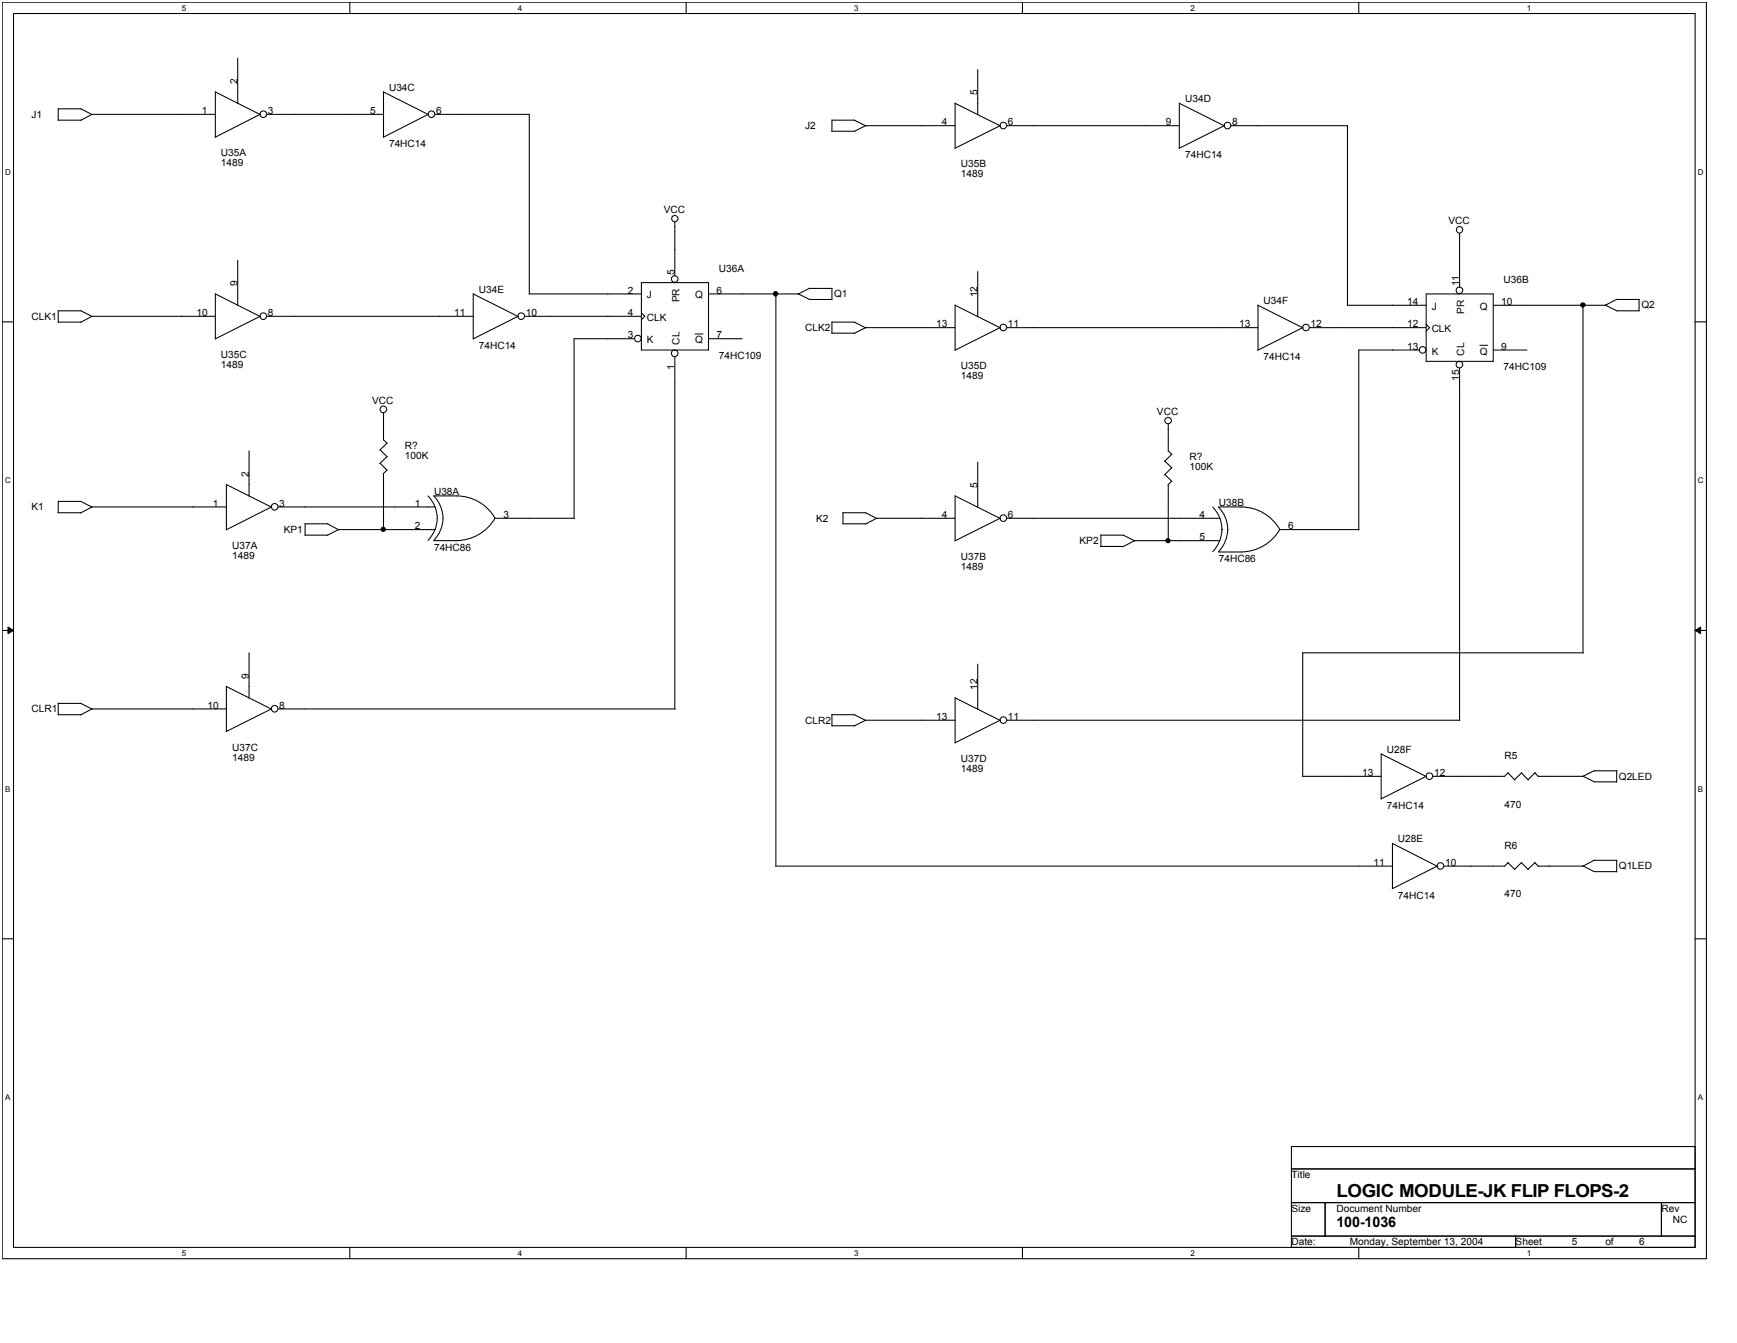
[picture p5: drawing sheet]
<svg xmlns="http://www.w3.org/2000/svg" width="279mm" height="216mm" viewBox="0 0 279 216" stroke-linecap="round" stroke-linejoin="round" font-family="sans-serif">
<path d="M.4 .4h274.1v202h-274.1zM2.2 2.2h270.5v198.3h-270.5z" fill="none" stroke="#000" stroke-width=".17"/>
<g fill="#fff">
<path d="M29.2 .6h.7v1.4h-.7z"/>
<path d="M29.2 200.7h.7v1.4h-.7z"/>
</g>
<path d="M56.3 .4v1.8M56.3 200.5v1.9" fill="none" stroke="#000" stroke-width=".17"/>
<g fill="#fff">
<path d="M83.3 .6h.7v1.4h-.7z"/>
<path d="M83.3 200.7h.7v1.4h-.7z"/>
</g>
<path d="M110.4 .4v1.8M110.4 200.5v1.9" fill="none" stroke="#000" stroke-width=".17"/>
<g fill="#fff">
<path d="M137.4 .6h.7v1.4h-.7z"/>
<path d="M137.4 200.7h.7v1.4h-.7z"/>
</g>
<path d="M164.5 .4v1.8M164.5 200.5v1.9" fill="none" stroke="#000" stroke-width=".17"/>
<g fill="#fff">
<path d="M191.5 .6h.7v1.4h-.7z"/>
<path d="M191.5 200.7h.7v1.4h-.7z"/>
</g>
<path d="M218.6 .4v1.8M218.6 200.5v1.9" fill="none" stroke="#000" stroke-width=".17"/>
<g fill="#fff">
<path d="M245.6 .6h.7v1.4h-.7z"/>
<path d="M245.6 200.7h.7v1.4h-.7z"/>
<path d="M.8 26.9h.9v1.4h-.9z"/>
<path d="M273.1 26.9h.9v1.4h-.9z"/>
<path d="M.8 76.5h.9v1.4h-.9z"/>
<path d="M273.1 76.5h.9v1.4h-.9z"/>
</g>
<path d="M.4 51.7h1.8M272.7 51.7h1.8" fill="none" stroke="#000" stroke-width=".17"/>
<g fill="#fff">
<path d="M.8 126.1h.8v1.4h-.8z"/>
<path d="M273.1 126.1h.8v1.4h-.8z"/>
</g>
<path d="M.4 101.4h1.8M272.7 101.4h1.8" fill="none" stroke="#000" stroke-width=".17"/>
<path d="M1.3 100.8l.9 .6-.9 .5zM272.7 101.4l.8-.6v1.1z" fill="#000"/>
<path d="M1.3 100.8l.9 .6-.9 .5zM272.7 101.4l.8-.6v1.1z" fill="none" stroke="#000" stroke-width=".16"/>
<g fill="#fff">
<path d="M.8 175.7h.8v1.4h-.8z"/>
<path d="M273.1 175.7h.8v1.4h-.8z"/>
</g>
<g fill="none" stroke="#000" stroke-width=".17">
<path d="M9.3 19.3h3.7M9.4 17.5h3.7M9.4 17.5v1.8M13 17.5l1.8 .9M34.6 14.7v7.3M34.6 14.8l7.3 3.6M34.6 18.4h-19.8l-1.8 1M38.2 9.4v7.2M41.8 18.4l-7.2 3.7M42.9 18.4h18.8M61.7 14.7v7.3M61.7 14.8l7.2 3.6"/>
<path d="M68.9 18.4l-7.3 3.7M70 18.4h15.1v28.9M133.8 19.3h3.7M133.8 19.3v1.8M137.4 19.3l1.9 .9M153.6 16.6v7.2M153.6 16.6l7.3 3.6M157.3 11.2v7.2M189.7 16.6l7.3 3.6M189.7 16.6v7.2M108.5 35.7v8.6M133.8 21.1h3.6"/>
<path d="M153.6 20.2h-14.4l-1.8 .9M160.9 20.2l-7.3 3.6M162 20.2h27.7M196.9 20.2l-7.2 3.6M198 20.2h18.7v28.9M234.8 37.5v8.7M9.3 51.8h3.7M9.4 49.9v1.9M9.4 50h3.7M13 50l1.8 .9M34.6 50.9h-19.8l-1.8 .9M34.6 47.3l7.3 3.6"/>
<path d="M34.6 47.2v7.3M38.2 41.8v7.3M41.8 50.9l-7.2 3.6M42.9 50.9h33.2M76.1 47.3l7.3 3.6M76.1 47.2v7.3M83.3 50.9l-7.2 3.6M84.4 50.9h18.8M85.1 47.3h18.1M102.1 54.5h-9.8v28.9M103.2 45.4h10.8v10.9h-10.8zM103.2 50.3l.5 .6-.5 .5"/>
<path d="M108.5 57.4v56.6M114 47.3h14.4M114 54.5h5.4M124.8 47.2v92M128.4 47.2l1.8 .9M130.2 48.1h3.6M130.2 46.4h3.7M130.3 46.3l-1.9 1M133.8 53.6h3.6M133.8 46.4v1.8M133.8 51.7v1.9M133.8 51.8h3.7"/>
<path d="M137.4 51.8l1.9 .9M153.6 49v7.3M153.6 52.7h-14.4l-1.8 .9M153.6 49.1l7.3 3.6M157.3 43.7v7.2M160.9 52.7l-7.3 3.6M162 52.7h40.4M202.4 49.1l7.2 3.6M202.4 49v7.3M209.5 52.7l-7.2 3.6M210.6 52.7h18.8M216.7 49.1h12.7"/>
<path d="M228.3 56.3h-9.7v28.9M229.4 47.3h10.8v10.8h-10.8zM229.4 52.1l.6 .6-.6 .5M234.8 59.2v56.6M240.2 56.3h5.4M240.2 49.1h18.1M254.6 49.1v55.9M258.2 49l1.8 1M260 50h3.6M260 48.1h3.7M260.1 48.1l-1.9 1M263.6 48.1v1.9"/>
<path d="M36.4 77.9v7.2M36.4 77.9l7.3 3.6M40.1 72.5v7.3M61.1 72.3l1.2 1.2M61.1 74.5l1.2 1.1M61.7 66.4v4.3l.6 .6M61.7 76.1v9.1M62.2 71.3l-1.1 1.1M62.2 73.4l-1.1 1.1M62.2 75.6l-.6 .6M68.8 79.7a5.1 5.1 0 0 1 0 7.2M153.6 79.7l7.3 3.7"/>
<path d="M153.6 79.7v7.2M157.3 74.3v7.2M187.4 74.1l1.1 1.1M187.4 76.3l1.1 1.1M187.9 68.2v4.3l.6 .6M187.9 77.9v9.1M188.5 73l-1.2 1.2M188.5 75.2l-1.2 1.1M188.5 77.4l-.6 .5M9.3 82.4h3.7M9.4 80.6v1.8M9.4 80.6h3.7"/>
<path d="M13 80.6l1.8 .9M36.4 81.5h-21.6l-1.8 1M43.7 81.5l-7.3 3.7M44.8 81.5h25.2M49 86h3.7M49.1 84.2h3.6M49.1 84.2v1.8M52.7 84.2l1.8 1M70 85.1h-15.5l-1.9 1M79.6 83.3a7.1 7.1 0 0 0-6.2-3.6h-3.6a5.1 5.1 0 0 1 0 7.2M79.6 83.3a7.2 7.2 0 0 1-6.2 3.6h-3.6M79.7 83.3h12.7"/>
<path d="M135.6 84.2h3.6M135.6 82.4h3.7M135.6 82.4v1.8M139.2 82.4l1.9 1M153.6 83.3h-12.6l-1.8 1M160.9 83.3l-7.3 3.7M162 83.3h34.3M177 87.8h3.7M177.1 86h3.6M177.1 86v1.8M180.7 86l1.8 1M195.1 81.5a5.2 5.2 0 0 1 1.5 3.7l-.2 1-.4 1.1-.9 1.4"/>
<path d="M196 81.5h3.6a7.2 7.2 0 0 1 6.3 3.6M196 81.5a5 5 0 0 1 1.5 3.7l-.2 1-.3 1.1-1 1.4M196.3 86.9h-13.8l-1.9 1M205.9 85.1a7.2 7.2 0 0 1-6.3 3.6h-3.6M205.9 85.1h12.7M9.3 114.9h3.7M9.4 113v1.9M9.4 113.1h3.7M13 113.1l1.8 .9M36.4 110.4l7.3 3.6M36.4 110.3v7.3M36.4 114h-21.6l-1.8 .9"/>
<path d="M40.1 104.9v7.3M43.7 114l-7.3 3.6M44.8 114h63.8M133.8 116.7h3.6M133.8 114.9v1.8M133.8 114.9h3.7M137.4 114.9l1.9 .9M153.6 112.1v7.3M153.6 112.2l7.3 3.6M153.6 115.8h-14.4l-1.8 .9M157.3 106.8v7.2M160.9 115.8l-7.3 3.6"/>
<path d="M162 115.8h72.8M209.5 104.9v19.9M209.5 104.9h45.2M124.8 139.2h99.2M209.5 124.8h12.7M222.2 121.2l7.2 3.6M222.2 121.2v7.2M224 135.6l7.2 3.7M224 135.6v7.2M229.4 124.8l-7.3 3.6M231.2 139.2l-7.3 3.7M242.6 124.3l1.1 1.1"/>
<path d="M242.6 138.7l1.1 1.1M242.6 124.2l-.6 .6h-11.5M242.6 138.6l-.6 .6h-9.7M244.7 124.3l1.1 1.1M244.7 138.7l1.1 1.1M244.8 124.2l-1.2 1.2M244.8 138.6l-1.2 1.1M246.9 124.3l.6 .5M246.9 138.7l.6 .6M246.9 124.2l-1.1 1.2M246.9 138.6l-1.1 1.1M254.6 139.2l1.8 .9"/>
<path d="M254.6 124.8l1.8 .9M256.4 125.7h3.6M256.4 138.3h3.7M256.4 123.9h3.7M256.5 123.9l-1.9 .9h-7.2M256.5 138.3l-1.9 .9h-7.2M260 123.9v1.8M260 138.3v1.9M.4 150.9h1.8M256.4 140.1h3.6M272.7 150.9h1.8M207.7 184.3h65v16.2h-65z"/>
<path d="M207.7 187.9h65M207.7 193.3h65M207.7 198.7h65M213.1 193.3v5.4M243.8 198.7v1.8M267.2 193.3v5.4"/>
<circle cx="42.4" cy="18.4" r=".54"/>
<circle cx="69.4" cy="18.4" r=".54"/>
<circle cx="108.5" cy="35.1" r=".51"/>
<circle cx="161.4" cy="20.2" r=".54"/>
<circle cx="197.5" cy="20.2" r=".54"/>
<circle cx="234.8" cy="36.9" r=".52"/>
<circle cx="42.4" cy="50.8" r=".54"/>
<circle cx="83.8" cy="50.8" r=".54"/>
<circle cx="102.6" cy="54.4" r=".54"/>
<circle cx="108.5" cy="44.9" r=".54"/>
<circle cx="108.5" cy="56.8" r=".54"/>
<circle cx="124.7" cy="47.2" r=".35"/>
<circle cx="161.4" cy="52.6" r=".54"/>
<circle cx="210.1" cy="52.6" r=".54"/>
<circle cx="228.8" cy="56.2" r=".54"/>
<circle cx="234.7" cy="46.7" r=".54"/>
<circle cx="234.7" cy="58.6" r=".54"/>
<circle cx="254.6" cy="49" r=".36"/>
<circle cx="61.7" cy="65.8" r=".54"/>
<circle cx="187.9" cy="67.6" r=".52"/>
<circle cx="44.2" cy="81.5" r=".54"/>
<circle cx="61.6" cy="85.1" r=".34"/>
<circle cx="161.4" cy="83.3" r=".54"/>
<circle cx="187.9" cy="86.9" r=".34"/>
<circle cx="44.2" cy="113.9" r=".54"/>
<circle cx="161.4" cy="115.8" r=".54"/>
<circle cx="229.9" cy="124.8" r=".54"/>
<circle cx="231.7" cy="139.2" r=".54"/>
</g>
<path d="M111.8 53.7h1.3M238 55.5h1.3" fill="none" stroke="#000" stroke-width=".16"/>
<g fill="#000">
<circle cx="124.7" cy="47.2" r=".35"/>
<circle cx="254.6" cy="49" r=".36"/>
<circle cx="61.6" cy="85.1" r=".34"/>
<circle cx="187.9" cy="86.9" r=".34"/>
</g>
<text font-size="2.9" x="215" y="192.4">LOGIC MODULE-JK FLIP FLOPS-2</text>
<text font-size="2.3" x="215" y="197.3">100-1036</text>
<g font-size="1.6">
<text x="38.2" y="13.5" transform="rotate(-90 38.2 13.5)">2</text>
<text x="62.6" y="14.6">U34C</text>
<text x="157.2" y="15.3" transform="rotate(-90 157.2 15.3)">5</text>
<text x="190.6" y="16.4">U34D</text>
<text x="5.1" y="18.9">J1</text>
<text x="32.5" y="18.3">1</text>
<text x="43.1" y="18.3">3</text>
<text x="59.5" y="18.3">5</text>
<text x="62.6" y="23.6">74HC14</text>
<text x="70.2" y="18.3">6</text>
<text x="129.5" y="20.8">J2</text>
<text x="151.5" y="20.2">4</text>
<text x="162.1" y="20.2">6</text>
<text x="187.5" y="20.2">9</text>
<text x="198.2" y="20.2">8</text>
<text x="35.5" y="25.1">U35A</text>
<text x="35.5" y="26.7">1489</text>
<text x="154.6" y="26.9">U35B</text>
<text x="154.6" y="28.5">1489</text>
<text x="190.6" y="25.4">74HC14</text>
<text x="106.8" y="34.3">VCC</text>
<text x="233" y="36.1">VCC</text>
<text x="38.2" y="46" transform="rotate(-90 38.2 46)">9</text>
<text x="77" y="47.1">U34E</text>
<text x="101" y="47.2">2</text>
<text x="104.1" y="48">J</text>
<text x="108.5" y="44.2" transform="rotate(-90 108.5 44.2)">5</text>
<text x="111.8" y="48">Q</text>
<text x="115.2" y="47.2">6</text>
<text x="115.6" y="43.7">U36A</text>
<text x="134.2" y="47.8">Q1</text>
<text x="157.2" y="47.8" transform="rotate(-90 157.2 47.8)">12</text>
<text x="234.7" y="46" transform="rotate(-90 234.7 46)">11</text>
<text x="241.8" y="45.4">U36B</text>
<text x="5.1" y="51.4">CLK1</text>
<text x="31.6" y="50.8">10</text>
<text x="43.1" y="50.8">8</text>
<text x="73.1" y="50.8">11</text>
<text x="84.6" y="50.8">10</text>
<text x="101" y="50.8">4</text>
<text x="104.1" y="51.6">CLK</text>
<text x="109.3" y="48.6" transform="rotate(-90 109.3 48.6)">PR</text>
<text x="129.5" y="53.2">CLK2</text>
<text x="150.6" y="52.6">13</text>
<text x="162.1" y="52.6">11</text>
<text x="199.3" y="52.6">13</text>
<text x="203.2" y="48.9">U34F</text>
<text x="210.8" y="52.6">12</text>
<text x="226.4" y="49">14</text>
<text x="226.4" y="52.6">12</text>
<text x="230.3" y="49.8">J</text>
<text x="230.3" y="53.4">CLK</text>
<text x="235.5" y="50.4" transform="rotate(-90 235.5 50.4)">PR</text>
<text x="238" y="49.8">Q</text>
<text x="241.5" y="49">10</text>
<text x="264" y="49.6">Q2</text>
<text x="35.5" y="57.5">U35C</text>
<text x="35.5" y="59.1">1489</text>
<text x="77" y="56.1">74HC14</text>
<text x="101" y="54.4">3</text>
<text x="104.1" y="55.2">K</text>
<text x="108.5" y="59.4" transform="rotate(-90 108.5 59.4)">1</text>
<text x="109.3" y="55.4" transform="rotate(-90 109.3 55.4)">CL</text>
<text x="111.8" y="55.2">Q</text>
<text x="115.2" y="54.4">7</text>
<text x="115.6" y="57.7">74HC109</text>
<text x="154.6" y="59.3">U35D</text>
<text x="203.2" y="57.9">74HC14</text>
<text x="226.4" y="56.2">13</text>
<text x="230.3" y="57">K</text>
<text x="235.5" y="57.2" transform="rotate(-90 235.5 57.2)">CL</text>
<text x="238" y="57">Q</text>
<text x="241.5" y="56.2">9</text>
<text x="241.8" y="59.5">74HC109</text>
<text x="59.9" y="64.9">VCC</text>
<text x="154.6" y="61">1489</text>
<text x="234.7" y="61.2" transform="rotate(-90 234.7 61.2)">15</text>
<text x="186.1" y="66.7">VCC</text>
<text x="40" y="76.6" transform="rotate(-90 40 76.6)">2</text>
<text x="65.1" y="72.1">R?</text>
<text x="65.1" y="73.8">100K</text>
<text x="191.3" y="73.9">R?</text>
<text x="191.3" y="75.6">100K</text>
<text x="5.1" y="82">K1</text>
<text x="34.3" y="81.5">1</text>
<text x="44.9" y="81.5">3</text>
<text x="66.7" y="81.5">1</text>
<text x="69.8" y="79.5">U38A</text>
<text x="81" y="83.3">3</text>
<text x="131.3" y="83.9">K2</text>
<text x="151.5" y="83.3">4</text>
<text x="157.2" y="78.5" transform="rotate(-90 157.2 78.5)">5</text>
<text x="162.1" y="83.3">6</text>
<text x="193" y="83.3">4</text>
<text x="196" y="81.3">U38B</text>
<text x="37.3" y="88.2">U37A</text>
<text x="37.3" y="89.8">1489</text>
<text x="45.6" y="85.6">KP1</text>
<text x="66.7" y="85.1">2</text>
<text x="69.8" y="88.5">74HC86</text>
<text x="173.7" y="87.5">KP2</text>
<text x="193" y="86.9">5</text>
<text x="207.2" y="85.1">6</text>
<text x="154.6" y="90">U37B</text>
<text x="154.6" y="91.6">1489</text>
<text x="196" y="90.3">74HC86</text>
<text x="33.4" y="113.9">10</text>
<text x="40" y="109.1" transform="rotate(-90 40 109.1)">9</text>
<text x="44.9" y="113.9">8</text>
<text x="157.2" y="110.9" transform="rotate(-90 157.2 110.9)">12</text>
<text x="5.1" y="114.5">CLR1</text>
<text x="129.5" y="116.3">CLR2</text>
<text x="150.6" y="115.7">13</text>
<text x="162.1" y="115.7">11</text>
<text x="37.3" y="120.7">U37C</text>
<text x="37.3" y="122.3">1489</text>
<text x="154.6" y="122.4">U37D</text>
<text x="154.6" y="124.1">1489</text>
<text x="219.1" y="124.8">13</text>
<text x="223.1" y="121">U28F</text>
<text x="230.7" y="124.8">12</text>
<text x="242" y="122.1">R5</text>
<text x="260.4" y="125.4">Q2LED</text>
<text x="223.1" y="130">74HC14</text>
<text x="242" y="129.8">470</text>
<text x="224.9" y="135.4">U28E</text>
<text x="242" y="136.5">R6</text>
<text x="220.9" y="139.2">11</text>
<text x="232.4" y="139.2">10</text>
<text x="260.4" y="139.7">Q1LED</text>
<text x="224.9" y="144.4">74HC14</text>
<text x="242" y="144.3">470</text>
<text x="207.7" y="189.4">Title</text>
<text x="207.7" y="194.8">Size</text>
<text x="215" y="194.8">Document Number</text>
<text x="267.2" y="194.8">Rev</text>
<text x="269.1" y="196.6">NC</text>
<text x="207.7" y="200.1">Date:</text>
<text x="217.1" y="200.1">Monday, September 13, 2004</text>
<text x="243.8" y="200.1">Sheet</text>
<text x="252.8" y="200.1">5</text>
<text x="258.2" y="200.1">of</text>
<text x="263.6" y="200.1">6</text>
</g>
<g font-size="1.3">
<text x="29.2" y="1.7">5</text>
<text x="83.3" y="1.7">4</text>
<text x="137.4" y="1.7">3</text>
<text x="191.5" y="1.7">2</text>
<text x="245.6" y="1.7">1</text>
<text x=".8" y="28.1">D</text>
<text x="273.1" y="28.1">D</text>
<text x=".8" y="77.6">C</text>
<text x="273.1" y="77.6">C</text>
<text x=".8" y="127.3">B</text>
<text x="273.1" y="127.3">B</text>
<text x=".8" y="176.8">A</text>
<text x="273.1" y="176.8">A</text>
<text x="29.2" y="201.9">5</text>
<text x="83.3" y="201.9">4</text>
<text x="137.4" y="201.9">3</text>
<text x="191.5" y="201.9">2</text>
<text x="245.6" y="201.9">1</text>
</g>
</svg>
